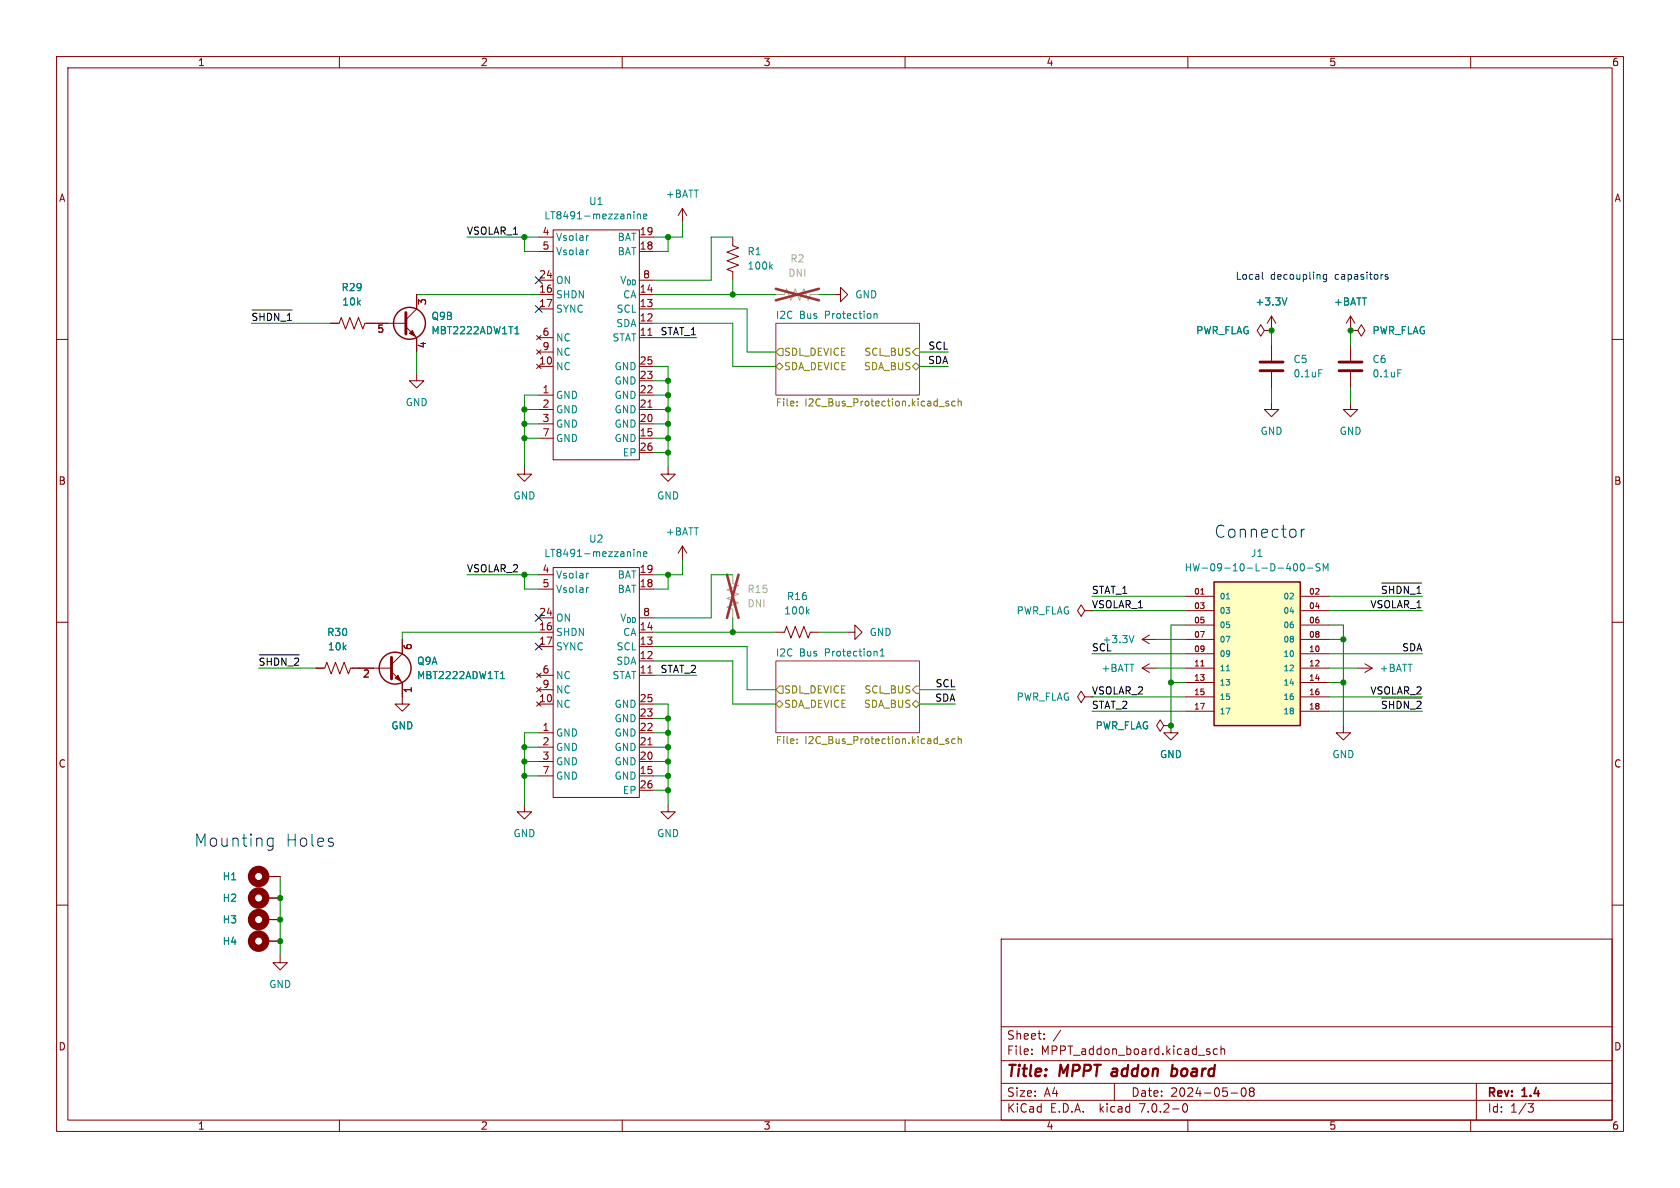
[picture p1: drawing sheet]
<svg xmlns="http://www.w3.org/2000/svg" width="297mm" height="210mm" viewBox="0 0 297 210" stroke-linecap="round" stroke-linejoin="round" font-family="sans-serif">
<g fill="none" stroke="#840000" stroke-width=".18">
<path d="M10 10h277v190h-277zM12 12h273v186h-273zM60 10v2M110 10v2M160 10v2M210 10v2M260 10v2M120.6 36.8v2.6M120.6 36.8l-.7 1.3M120.6 36.8l.8 1.3M10 60h2M58.4 57.2h1.5l.4-1.1 .8 2.1 .7-2.1 .8 2.1 .8-2.1 .7 2.1 .4-1h7.3"/>
<path d="M71.8 57.8l1.9 1.9v2.5M73.7 52.1v2.5l-1.9 1.9M94.9 59.3l.7 .8M95.2 59.7h2.6M95.2 54.6h2.6M95.2 52.1h2.6M95.2 44.5h2.6M95.2 41.9h2.6M95.2 49.5h2.6M95.6 59.3l-.7 .8M97.8 40.6h15.2v40.7h-15.2zM113 57.2h2.6"/>
<path d="M113 59.7h2.6M113 54.6h2.6M113 52.1h2.6M113 44.5h2.6M113 41.9h2.6M114.5 59.3h.8M129.5 41.9v1.5l1.1 .4-2.1 .8 2.1 .7-2.1 .8 2.1 .8-2.1 .7 1 .4v1.5M147.3 52.1h1.3v-1.3l1.3 1.3-1.3 1.2v-1.2M223.5 58.4l-.6-1-.7 1 .7 1 .6-1h1.3M224.8 58.4h.1M224.8 55.9l-.8 1.3M224.8 55.9v2.5"/>
<path d="M224.8 55.9l.8 1.3M238.8 58.4h1.2l.7-1 .6 1-.6 1-.7-1M238.8 58.4h.1M238.8 55.9l-.8 1.3M238.8 55.9v2.5M238.8 55.9l.7 1.3M285 60h2M73.7 66v1.3h1.2l-1.2 1.3-1.3-1.3h1.3M94.9 61.8l.7 .8M95.2 64.8h2.6M95.2 77.5h2.6M95.2 72.4h2.6"/>
<path d="M95.2 74.9h2.6M95.2 69.9h2.6M95.2 62.2h2.6M95.6 61.8l-.7 .8M113 64.8h2.6M113 77.5h2.6M113 72.4h2.6M113 74.9h2.6M113 69.9h2.6M113 67.3h2.6M114.5 72h.8M224.8 71.1v1.3h1.3l-1.3 1.3-1.3-1.3h1.3"/>
<path d="M224.8 61v2.8M224.8 65.8v2.8M238.8 71.1v1.3h1.2l-1.2 1.3-1.3-1.3h1.3M238.8 61v2.8M238.8 65.8v2.8M92.7 82.6v1.2h1.3l-1.3 1.3-1.3-1.3h1.3M113 80h2.6M118.1 82.6v1.2h1.3l-1.3 1.3-1.3-1.3h1.3M120.6 96.5l-.7 1.3M120.6 96.5v2.6M120.6 96.5l.8 1.3M10 110h2"/>
<path d="M55.9 118.1h1.5l.4-1 .7 2 .8-2 .8 2 .7-2 .8 2 .4-1h7.2M69.2 118.7l1.9 2v3.8h1.3l-1.3 1.2-1.3-1.2h1.3M71.1 113v2.6l-1.9 1.9M94.9 119l.7 .8M95.2 119.4h2.6M95.2 114.3h2.6M95.2 111.8h2.6M95.2 104.1h2.6M95.2 101.6h2.6M95.2 109.2h2.6M95.6 119l-.7 .8M97.8 100.3h15.2v40.7h-15.2z"/>
<path d="M113 119.4h2.6M113 116.8h2.6M113 114.3h2.6M113 111.8h2.6M113 104.1h2.6M113 101.6h2.6M114.5 119h.8M137.2 111.8h1.5l.4-1.1 .7 2.1 .8-2.1 .8 2.1 .7-2.1 .8 2.1 .4-1h1.5M149.9 111.8h1.2v-1.3l1.3 1.3-1.3 1.2v-1.2M191.8 108l-.7-1.1-.6 1.1 .6 1 .7-1h1.2M201.9 113l1.3 .8M201.9 113h2.6"/>
<path d="M201.9 118.1l1.3 .8M201.9 118.1h2.6M203.2 112.3l-1.3 .7M203.2 117.3l-1.3 .8M209.5 113h5.1M209.5 118.1h5.1M209.5 105.4h5.1M209.5 108h5.1M209.5 110.5h5.1M209.5 115.6h5.1M212.3 105h.6M212.3 117.7h.6"/>
<path d="M229.9 113h5M229.9 118.1h5M229.9 105.4h5M229.9 108h5M229.9 110.5h5M229.9 115.6h5M240 118.1h2.6M241.3 117.3l1.3 .8M242.6 118.1l-1.3 .8M285 110h2M94.9 121.5l.7 .8M95.2 124.5h2.6"/>
<path d="M95.2 137.2h2.6M95.2 132.1h2.6M95.2 134.6h2.6M95.2 129.5h2.6M95.2 121.9h2.6M95.6 121.5l-.7 .8M113 124.5h2.6M113 137.2h2.6M113 132.1h2.6M113 134.6h2.6M113 129.5h2.6M113 127h2.6"/>
<path d="M113 139.7h2.6M114.5 131.7h.8M191.8 123.2l-.7-1-.6 1 .6 1 .7-1h1.2M205.7 128.3l-.6-1-.6 1 .6 1 .6-1h1.3M207 128.3h.1M207 128.3v1.2h1.3l-1.3 1.3-1.3-1.3h1.3M209.5 120.7h5.1M209.5 123.2h5.1M209.5 125.7h5.1M229.9 120.7h5M229.9 123.2h5M229.9 125.7h5"/>
<path d="M237.5 128.3v1.2h1.3l-1.3 1.3-1.3-1.3h1.3M10 160h2M47 158.8h2.5M47 154.9h2.5M92.7 142.2v1.3h1.3l-1.3 1.3-1.3-1.3h1.3M118.1 142.2v1.3h1.3l-1.3 1.3-1.3-1.3h1.3M285 160h2M47 162.6h2.5M47 166.4h2.5M49.5 168.9v1.3h1.3l-1.3 1.3-1.2-1.3h1.2M177 166h108v32h-108zM60 198v2"/>
<path d="M110 198v2M160 198v2M177 194.5h108M177 191.5h108M177 187.5h108M177 181.5h108M182.4 186.3v.1M182.4 185.5v.1M184.6 183.6v.1M184.6 182.8v.1M197 191.5v3M209.2 195.2l.2-.1a.81 .81 0 0 1 .6 .6 .81 .81 0 0 1-.3 .8l-.1 .1a.81 .81 0 0 1-.4-1.4z"/>
<path d="M210 198v2M213.7 185.9l.2 .2-.2 .3M213.7 185.4l.2 .1M215.2 185.5l-.4-.1-.3 .3v.4l.1 .2h.6M215.9 185.5l.2-.1 .3 .1 .1 .9M215.9 184.9v1.5M217.6 193.2h1.2M219.6 192.4l.2-.1a.81 .81 0 0 1 .6 .6 .81 .81 0 0 1-.3 .8l-.2 .1a.81 .81 0 0 1-.6-.6 .81 .81 0 0 1 .3-.8zM221.1 192.9l-.2-.2 .2-.4h.3l.3 .3-.3 .3M221.1 192.9l-.2 .3v.5l.2 .1h.3l.3-.3-.1-.4-.2-.2M221.1 192.9h.3M260 198v2"/>
<path d="M261 191.5v6.5M270.1 195.1h1l-.5 .6 .4 .1 .1 .5-.3 .3h-.4"/>
</g>
<path d="M207.1 190.1l.5 .1M207.3 188.2l-.3 2M207.8 188.9l-.6 .1" fill="none" stroke="#840000" stroke-width=".4"/>
<g fill="#fff" stroke="#fff" stroke-width=".18">
<path d="M137.2 57.2h25.4v12.7h-25.4z"/>
<path d="M137.2 116.8h25.4v12.7h-25.4z"/>
</g>
<path d="M137.2 57.2h25.4v12.7h-25.4zM137.2 116.8h25.4v12.7h-25.4z" fill="none" stroke="#840084" stroke-width=".18"/>
<g fill="none" stroke="#848400" stroke-width=".18">
<path d="M137.2 64.8l.6-.7 .6 .7-.6 .6zM137.2 62.2l.6-.6h.6v1.3h-.6zM140.9 71.6v.2M140.9 71v.1M161.3 64.8l.6-.7 .7 .7-.7 .6zM161.9 61.6h.7v1.3h-.7l-.6-.7zM166 71.9h1M167.7 71l-.3-.1-.2 .2 .1 .2 .4 .1v.3h-.5M168.8 71l-.3-.1-.3 .3 .2 .5h.4M169.4 71l.2-.1 .3 .1v.8M169.4 70.5v1.3M137.2 124.5l.6-.7 .6 .7-.6 .6z"/>
<path d="M137.8 121.3h.6v1.3h-.6l-.6-.7zM140.9 131.3v.2M140.9 130.7v.1M161.3 124.5l.6-.7 .7 .7-.7 .6zM161.9 121.3h.7v1.3h-.7l-.6-.7zM166 131.6h1M167.7 130.7l-.3-.1-.2 .2 .1 .2 .4 .1v.3h-.5M168.8 130.7l-.3-.1-.3 .3 .2 .5h.4M169.4 130.2v1.3M169.4 130.7l.2-.1 .3 .1v.8"/>
</g>
<g fill="none" stroke="#008484" stroke-width=".18">
<path d="M112.1 37.4v.1M112.1 37.8v.9M112.7 37.8v.9M112.7 38l.1-.2 .4 .1v.8M113.8 38.3l.6-.2-.1-.2-.4-.1-.1 .2v.6h.5M91 59h.8M91.3 57.9l.1-.2v1.3M103.9 44.2h.1M103.9 41.7h.1M136.2 47.1l.4 .5M136.6 46.7l-.5 .5M154.5 55.4v.9"/>
<path d="M154.5 55.6l.2-.2 .3 .1 .1 .8M227.5 52.7l-.4 1.2M233.1 65.4h.7M247.1 65.4h.6M112.1 97.1v.1M112.1 97.5v.9M112.7 97.5v.9M112.7 97.7l.1-.2 .4 .1v.8M113.8 98l.6-.2-.1-.2-.4-.1-.1 .2v.6h.5M228.8 99.8l.2-.2a.68 .68 0 0 1 .4 .7 .68 .68 0 0 1-.4 .6l-.2-.1-.1-.4zM230 99.8l.2-.2a.68 .68 0 0 1 .4 .7 .68 .68 0 0 1-.4 .6l-.2-.1-.1-.4zM233.4 99.7l-.5-.1-.2 .2v.3l.6 .3 .1 .3-.3 .2h-.4"/>
<path d="M88.5 120h.7M88.7 118.9l.2-.2v1.3M103.9 103.9h.1M103.9 101.3h.1M142.7 108.1l.4 .4M143.1 107.7l-.5 .5M155.6 116h.7M155.6 115.1l.4-.4v1.3M200.5 112.3l-.5 1.3M227.5 100.5h.7M231.1 100.4h1M233.9 100.9v-1.3l.4 1 .5-1v1.3"/>
</g>
<path d="M71.8 55.2v3.9M222.8 65.5h4M222.8 64h4M236.7 65.5h4.1M236.7 64h4.1M69.2 116.2v3.8" fill="none" stroke="#840000" stroke-width=".51"/>
<path d="M214.6 102.9h15.3v25.4h-15.3z" fill="#ffffc2" stroke="#ffffc2" stroke-width=".18"/>
<g fill="none" stroke="#840000" stroke-width=".25">
<path d="M214.6 102.9h15.3v25.4h-15.3z"/>
<circle cx="72.4" cy="57.1" r="2.82"/>
<circle cx="69.8" cy="118.1" r="2.82"/>
</g>
<path d="M137.2 52.1h1.5l.4-1 .7 2 .8-2 .8 2 .7-2 .8 2 .4-1h1.5M129.5 101.6v1.5l1.1 .4-2.1 .8 2.1 .7-2.1 .8 2.1 .8-2.1 .7 1 .4v1.5" fill="none" stroke="#a1a1a1" stroke-width=".18"/>
<path d="M137.2 51.1l7.6 2M144.8 51.1l-7.6 2M128.5 101.6l2.1 7.6M130.6 101.6l-2.1 7.6" fill="none" stroke="#9d3333" stroke-width=".46"/>
<g fill="none" stroke="#840000" stroke-width="1.3">
<circle cx="45.7" cy="154.9" r="1.27"/>
<circle cx="45.7" cy="158.7" r="1.27"/>
<circle cx="45.7" cy="162.6" r="1.27"/>
<circle cx="45.7" cy="166.4" r="1.27"/>
</g>
<g fill="#840000" stroke="#840000" stroke-width=".18">
<path d="M69.8 119.9l.6-.5 .5 1z"/>
<path d="M72.4 58.9l.5-.5 .5 1z"/>
</g>
<path d="M44.6 54.8h7M45.8 115.8h7.1M244.3 103.1h7M244.3 123.4h7" fill="none" stroke="#000" stroke-width=".18"/>
<path d="M223.2 49.2l.1 .2M234.5 48.5v1.1l-.2 .2-.3-.1M234.5 48.6l-.3-.1-.3 .3 .1 .5h.5M245.4 48.6l-.4-.1-.1 .2v.2l.5 .1v.3h-.5M230.1 93.5v1.5M230.7 93.5a.55 .55 0 0 0-.6 .5M47.4 149.5l.3 .1 .6-.1M47.4 148.3l.3-.1 .6 .1M48.3 148.2v1.7a.59 .59 0 0 1-1 .3" fill="none" stroke="#0000c2" stroke-width=".18"/>
<g fill="none" stroke="#008400" stroke-width=".18">
<path d="M120.6 39.4v2.5h-5M44.4 57.2h14M73.7 52.1h21.5M82.5 41.9h12.7M92.7 41.9v2.6h2.5M115.6 57.2h13.9v7.6h7.7M115.6 52.1h21.6M115.6 54.6h16.5v7.6h5.1M115.6 59.7h7.6M118.1 41.9v2.6h-2.5M129.5 49.5v2.6M129.5 41.9h-3.8v7.6h-10.1"/>
<path d="M144.8 52.1h2.5M224.8 58.4v2.6M238.8 58.4v2.6M73.7 62.2v3.8M92.7 74.9h2.5M92.7 72.4h2.5M92.7 77.5h2.5M95.2 69.9h-2.5v12.7M115.6 64.8h2.5v17.8M115.6 69.9h2.5M115.6 74.9h2.5M115.6 72.4h2.5"/>
<path d="M115.6 77.5h2.5M115.6 67.3h2.5M162.6 64.8h5M162.6 62.2h5M224.8 68.6v2.5M238.8 68.6v2.5M115.6 80h2.5M120.6 99.1v2.5h-5M45.7 118.1h10.2M82.5 101.6h12.7M92.7 101.6v2.5h2.5M95.2 111.8h-24.1v1.2"/>
<path d="M115.6 116.8h13.9v7.7h7.7M115.6 111.8h21.6M115.6 114.3h16.5v7.6h5.1M115.6 119.4h7.6M118.1 101.6v2.5h-2.5M129.5 109.2v2.6M129.5 101.6h-3.8v7.6h-10.1M144.8 111.8h5.1M193 108h16.5M193 105.4h16.5M193 115.6h16.5M204.5 113h5"/>
<path d="M204.5 118.1h5M209.5 110.5h-2.5v17.8M234.9 110.5h2.6v17.8M234.9 108h16.6M234.9 113h2.6M234.9 105.4h16.6M234.9 118.1h5.1M234.9 115.6h16.6M92.7 134.6h2.5M92.7 132.1h2.5M92.7 137.2h2.5M95.2 129.5h-2.5v12.7"/>
<path d="M115.6 124.5h2.5v17.7M115.6 134.6h2.5M115.6 132.1h2.5M115.6 137.2h2.5M115.6 139.7h2.5M115.6 129.5h2.5M115.6 127h2.5M162.6 124.5h6.3M162.6 121.9h6.3M193 123.2h16.5M193 125.7h16.5M207 120.7h2.5"/>
<path d="M234.9 123.2h16.6M234.9 120.7h2.6M234.9 125.7h16.6M49.5 154.9v14"/>
</g>
<path d="M94.6 54l1.3 1.2M94.6 48.9l1.3 1.2M95.9 54l-1.3 1.2M95.9 48.9l-1.3 1.2M94.6 108.6l1.3 1.2M94.6 113.7l1.3 1.2M95.9 108.6l-1.3 1.2M95.9 113.7l-1.3 1.2" fill="none" stroke="#000084" stroke-width=".18"/>
<g fill="#008400" stroke="#008400" stroke-width=".18">
<circle cx="118.1" cy="74.9" r=".46"/>
<circle cx="118.1" cy="80" r=".46"/>
<circle cx="118.1" cy="77.5" r=".46"/>
<circle cx="129.5" cy="111.8" r=".46"/>
<circle cx="118.1" cy="69.9" r=".46"/>
<circle cx="118.1" cy="67.3" r=".46"/>
<circle cx="118.1" cy="129.5" r=".46"/>
<circle cx="118.1" cy="139.7" r=".46"/>
<circle cx="118.1" cy="137.2" r=".46"/>
<circle cx="118.1" cy="134.6" r=".46"/>
<circle cx="118.1" cy="132.1" r=".46"/>
<circle cx="92.7" cy="101.6" r=".46"/>
<circle cx="224.8" cy="58.4" r=".46"/>
<circle cx="237.5" cy="113" r=".46"/>
<circle cx="238.8" cy="58.4" r=".46"/>
<circle cx="118.1" cy="41.9" r=".46"/>
<circle cx="92.7" cy="72.4" r=".46"/>
<circle cx="118.1" cy="101.6" r=".46"/>
<circle cx="92.7" cy="77.5" r=".46"/>
<circle cx="92.7" cy="74.9" r=".46"/>
<circle cx="92.7" cy="41.9" r=".46"/>
<circle cx="118.1" cy="72.4" r=".46"/>
<circle cx="129.5" cy="52.1" r=".46"/>
<circle cx="207" cy="120.7" r=".46"/>
<circle cx="207" cy="128.3" r=".46"/>
<circle cx="118.1" cy="127" r=".46"/>
<circle cx="92.7" cy="137.2" r=".46"/>
<circle cx="92.7" cy="132.1" r=".46"/>
<circle cx="92.7" cy="134.6" r=".46"/>
<circle cx="49.5" cy="158.8" r=".46"/>
<circle cx="49.5" cy="162.6" r=".46"/>
<circle cx="49.5" cy="166.4" r=".46"/>
<circle cx="237.5" cy="120.7" r=".46"/>
</g>
<g font-size="3" fill="#0000c2">
<text x="214.6" y="95.3">Connector</text>
<text x="34.3" y="149.9">Mounting</text>
<text x="50.4" y="149.9">Holes</text>
</g>
<g font-size="2.8" fill="#840000">
<text x="178" y="190.8">Title:</text>
<text x="187.4" y="190.8">MPPT addon</text>
<text x="208.4" y="190.8">board</text>
</g>
<g font-size="2.1" fill="#840000">
<text x="178" y="183.9">Sheet:</text>
<text x="186.2" y="183.9">/</text>
<text x="178" y="186.6">File:</text>
<text x="184" y="186.6">MPPT_addon_board.kicad_sch</text>
<text x="178" y="196.8">KiCad</text>
<text x="178" y="194">Size:</text>
<text x="184.6" y="194">A4</text>
<text x="185.7" y="196.8">E.D.A.</text>
<text x="194.4" y="196.8">kicad</text>
<text x="200" y="194">Date:</text>
<text x="201.5" y="196.8">7.0.2-0</text>
<text x="206.9" y="194">2024-05-08</text>
<text x="263" y="194.2">Rev:</text>
<text x="263" y="196.8">Id:</text>
<text x="267" y="196.8">1/3</text>
<text x="269.2" y="194.2">1.4</text>
</g>
<g font-size="1.8" fill="#840000">
<text x="35" y="11.8">1</text>
<text x="85" y="11.8">2</text>
<text x="135" y="11.8">3</text>
<text x="185" y="11.8">4</text>
<text x="235" y="11.8">5</text>
<text x="285" y="11.8">6</text>
<text x="10.4" y="35.8">A</text>
<text x="285.4" y="35.8">A</text>
<text x="95.9" y="41.7">4</text>
<text x="113" y="41.7">19</text>
<text x="95.9" y="44.2">5</text>
<text x="113" y="44.2">18</text>
<text x="95.2" y="51.8">16</text>
<text x="95.2" y="49.3">24</text>
<text x="113" y="51.8">14</text>
<text x="113.6" y="49.3">8</text>
<text x="66.6" y="59.1">5</text>
<text x="75.6" y="54" transform="rotate(-90 75.6 54)">3</text>
<text x="95.2" y="54.4">17</text>
<text x="95.9" y="59.4">6</text>
<text x="113" y="59.4">11</text>
<text x="113" y="56.9">12</text>
<text x="113" y="54.4">13</text>
<text x="75.6" y="61.6" transform="rotate(-90 75.6 61.6)">4</text>
<text x="95.2" y="64.5">10</text>
<text x="95.9" y="62">9</text>
<text x="113" y="64.5">25</text>
<text x="95.9" y="69.6">1</text>
<text x="113" y="69.6">22</text>
<text x="113" y="67.1">23</text>
<text x="95.9" y="72.1">2</text>
<text x="95.9" y="74.7">3</text>
<text x="95.9" y="77.2">7</text>
<text x="113" y="77.2">15</text>
<text x="113" y="74.7">20</text>
<text x="113" y="72.1">21</text>
<text x="113" y="79.8">26</text>
<text x="10.3" y="85.8">B</text>
<text x="285.3" y="85.8">B</text>
<text x="95.9" y="101.3">4</text>
<text x="113" y="101.3">19</text>
<text x="95.9" y="103.9">5</text>
<text x="113" y="103.9">18</text>
<text x="95.2" y="111.5">16</text>
<text x="95.2" y="109">24</text>
<text x="113" y="111.5">14</text>
<text x="113.6" y="109">8</text>
<text x="73" y="115" transform="rotate(-90 73 115)">6</text>
<text x="95.2" y="114">17</text>
<text x="95.9" y="119.1">6</text>
<text x="113" y="119.1">11</text>
<text x="113" y="116.6">12</text>
<text x="113" y="114">13</text>
<text x="64.1" y="120">2</text>
<text x="73" y="122.6" transform="rotate(-90 73 122.6)">1</text>
<text x="95.2" y="124.2">10</text>
<text x="95.9" y="121.7">9</text>
<text x="113" y="124.2">25</text>
<text x="95.9" y="131.8">2</text>
<text x="95.9" y="129.3">1</text>
<text x="113" y="131.8">21</text>
<text x="113" y="129.3">22</text>
<text x="113" y="126.7">23</text>
<text x="10.3" y="135.8">C</text>
<text x="95.9" y="134.4">3</text>
<text x="95.9" y="136.9">7</text>
<text x="113" y="136.9">15</text>
<text x="113" y="134.4">20</text>
<text x="285.3" y="135.8">C</text>
<text x="113" y="139.4">26</text>
<text x="10.3" y="185.8">D</text>
<text x="285.3" y="185.8">D</text>
<text x="35" y="199.8">1</text>
<text x="85" y="199.8">2</text>
<text x="135" y="199.8">3</text>
<text x="185" y="199.8">4</text>
<text x="235" y="199.8">5</text>
<text x="285" y="199.8">6</text>
</g>
<g font-size="1.8" fill="#008484">
<text x="117.7" y="35.1">+BATT</text>
<text x="96.2" y="38.9">LT8491-mezzanine</text>
<text x="104.1" y="36.4">U1</text>
<text x="98.3" y="45.3">Vsolar</text>
<text x="98.3" y="42.7">Vsolar</text>
<text x="109.1" y="45.3">BAT</text>
<text x="109.1" y="42.7">BAT</text>
<text x="132.1" y="45.3">R1</text>
<text x="132.1" y="47.8">100k</text>
<text x="60.3" y="51.6">R29</text>
<text x="98.3" y="52.9">SHDN</text>
<text x="98.3" y="50.4">ON</text>
<text x="109.5" y="50.4">V_{DD}</text>
<text x="110" y="52.9">CA</text>
<text x="151.1" y="52.9">GND</text>
<text x="60.4" y="54.2">10k</text>
<text x="76.2" y="56.7">Q9B</text>
<text x="76.2" y="59.2">MBT2222ADW1T1</text>
<text x="98.3" y="55.4">SYNC</text>
<text x="108.8" y="58">SDA</text>
<text x="108.9" y="55.4">SCL</text>
<text x="137.2" y="56.4">I2C</text>
<text x="141.3" y="56.4">Bus</text>
<text x="145.9" y="56.4">Protection</text>
<text x="211.4" y="59.2">PWR_FLAG</text>
<text x="221.9" y="54.2">+3.3V</text>
<text x="235.8" y="54.2">+BATT</text>
<text x="242.6" y="59.2">PWR_FLAG</text>
<text x="98.3" y="65.6">NC</text>
<text x="98.3" y="60.5">NC</text>
<text x="98.3" y="63.1">NC</text>
<text x="108.2" y="60.5">STAT</text>
<text x="108.5" y="65.6">GND</text>
<text x="228.6" y="64.3">C5</text>
<text x="242.6" y="64.3">C6</text>
<text x="71.7" y="71.9">GND</text>
<text x="98.3" y="70.7">GND</text>
<text x="108.5" y="70.7">GND</text>
<text x="108.5" y="68.1">GND</text>
<text x="228.6" y="66.9">0.1uF</text>
<text x="242.6" y="66.9">0.1uF</text>
<text x="98.3" y="73.2">GND</text>
<text x="98.3" y="75.8">GND</text>
<text x="108.5" y="75.8">GND</text>
<text x="108.5" y="73.2">GND</text>
<text x="222.8" y="77">GND</text>
<text x="236.8" y="77">GND</text>
<text x="98.3" y="78.3">GND</text>
<text x="108.5" y="78.3">GND</text>
<text x="110" y="80.8">EP</text>
<text x="90.7" y="88.5">GND</text>
<text x="116.1" y="88.5">GND</text>
<text x="117.7" y="94.8">+BATT</text>
<text x="96.2" y="98.6">LT8491-mezzanine</text>
<text x="104.1" y="96.1">U2</text>
<text x="209.4" y="101.2">HW-09-10-L-D-400-SM</text>
<text x="221.1" y="98.6">J1</text>
<text x="98.3" y="105">Vsolar</text>
<text x="98.3" y="102.4">Vsolar</text>
<text x="109.1" y="105">BAT</text>
<text x="109.1" y="102.4">BAT</text>
<text x="139.1" y="106.2">R16</text>
<text x="57.8" y="112.6">R30</text>
<text x="98.3" y="112.6">SHDN</text>
<text x="98.3" y="110">ON</text>
<text x="109.5" y="110">V_{DD}</text>
<text x="110" y="112.6">CA</text>
<text x="138.6" y="108.8">100k</text>
<text x="153.7" y="112.6">GND</text>
<text x="179.7" y="108.8">PWR_FLAG</text>
<text x="194.8" y="113.9">+3.3V</text>
<text x="57.9" y="115.1">10k</text>
<text x="73.7" y="117.7">Q9A</text>
<text x="98.3" y="115.1">SYNC</text>
<text x="108.8" y="117.7">SDA</text>
<text x="108.9" y="115.1">SCL</text>
<text x="137.2" y="116.1">I2C</text>
<text x="141.3" y="116.1">Bus</text>
<text x="145.9" y="116.1">Protection1</text>
<text x="194.7" y="118.9">+BATT</text>
<text x="243.8" y="118.9">+BATT</text>
<text x="73.7" y="120.2">MBT2222ADW1T1</text>
<text x="98.3" y="125.3">NC</text>
<text x="98.3" y="120.2">NC</text>
<text x="98.3" y="122.7">NC</text>
<text x="108.2" y="120.2">STAT</text>
<text x="108.5" y="125.3">GND</text>
<text x="179.7" y="124">PWR_FLAG</text>
<text x="69.1" y="129.1">GND</text>
<text x="98.3" y="130.4">GND</text>
<text x="108.5" y="130.4">GND</text>
<text x="108.5" y="127.8">GND</text>
<text x="193.6" y="129.1">PWR_FLAG</text>
<text x="98.3" y="132.9">GND</text>
<text x="98.3" y="135.4">GND</text>
<text x="98.3" y="138">GND</text>
<text x="108.5" y="138">GND</text>
<text x="108.5" y="135.4">GND</text>
<text x="108.5" y="132.9">GND</text>
<text x="205" y="134.2">GND</text>
<text x="235.5" y="134.2">GND</text>
<text x="110" y="140.5">EP</text>
<text x="90.7" y="148.1">GND</text>
<text x="116.1" y="148.1">GND</text>
<text x="39.3" y="155.8">H1</text>
<text x="39.3" y="159.6">H2</text>
<text x="39.3" y="163.4">H3</text>
<text x="39.3" y="167.2">H4</text>
<text x="47.5" y="174.8">GND</text>
</g>
<g font-size="1.8">
<text x="82.5" y="41.6">VSOLAR_1</text>
<text x="44.4" y="56.8">~{SHDN_1}</text>
<text x="116.7" y="59.3">STAT_1</text>
<text x="163.9" y="64.4">SDA</text>
<text x="164" y="61.9">SCL</text>
<text x="82.5" y="101.3">VSOLAR_2</text>
<text x="193" y="105.1">STAT_1</text>
<text x="193" y="107.6">VSOLAR_1</text>
<text x="242.1" y="107.6">VSOLAR_1</text>
<text x="244" y="105.1">~{SHDN_1}</text>
<text x="45.7" y="117.8">~{SHDN_2}</text>
<text x="116.7" y="119">STAT_2</text>
<text x="193" y="115.2">SCL</text>
<text x="247.8" y="115.2">SDA</text>
<text x="165.2" y="124.1">SDA</text>
<text x="165.3" y="121.6">SCL</text>
<text x="193" y="125.4">STAT_2</text>
<text x="193" y="122.8">VSOLAR_2</text>
<text x="242.1" y="122.8">VSOLAR_2</text>
<text x="244" y="125.4">~{SHDN_2}</text>
</g>
<g font-size="1.8" fill="#a1a1a1">
<text x="139.7" y="46.5">R2</text>
<text x="139.3" y="49.1">DNI</text>
<text x="132.1" y="105">R15</text>
<text x="132.1" y="107.5">DNI</text>
</g>
<g font-size="1.8" fill="#0000c2">
<text x="218.4" y="49.5">Local</text>
<text x="224.6" y="49.5">decoupling</text>
<text x="236.1" y="49.5">capasitors</text>
</g>
<g font-size="1.8" fill="#848400">
<text x="138.6" y="65.6">SDA_DEVICE</text>
<text x="138.6" y="63.1">SDL_DEVICE</text>
<text x="152.6" y="65.6">SDA_BUS</text>
<text x="152.7" y="63.1">SCL_BUS</text>
<text x="137.2" y="72.1">File:</text>
<text x="142.3" y="72.1">I2C_Bus_Protection.kicad_sch</text>
<text x="138.6" y="125.3">SDA_DEVICE</text>
<text x="138.6" y="122.7">SDL_DEVICE</text>
<text x="152.6" y="125.3">SDA_BUS</text>
<text x="152.7" y="122.7">SCL_BUS</text>
<text x="137.2" y="131.8">File:</text>
<text x="142.3" y="131.8">I2C_Bus_Protection.kicad_sch</text>
</g>
<g font-size="1.4" fill="#840000">
<text x="211" y="105.2">01</text>
<text x="211" y="107.7">03</text>
<text x="231.4" y="105.2">02</text>
<text x="231.4" y="107.7">04</text>
<text x="211" y="110.2">05</text>
<text x="211" y="112.8">07</text>
<text x="231.4" y="110.2">06</text>
<text x="231.4" y="112.8">08</text>
<text x="211" y="115.3">09</text>
<text x="211" y="117.9">11</text>
<text x="231.4" y="115.3">10</text>
<text x="231.4" y="117.9">12</text>
<text x="211" y="120.4">13</text>
<text x="211" y="122.9">15</text>
<text x="211" y="125.5">17</text>
<text x="231.4" y="120.4">14</text>
<text x="231.4" y="122.9">16</text>
<text x="231.4" y="125.5">18</text>
</g>
<g font-size="1.4" fill="#008484">
<text x="215.6" y="106.1">01</text>
<text x="226.7" y="106.1">02</text>
<text x="215.6" y="108.6">03</text>
<text x="215.6" y="111.2">05</text>
<text x="215.6" y="113.7">07</text>
<text x="226.7" y="108.6">04</text>
<text x="226.7" y="111.2">06</text>
<text x="226.7" y="113.7">08</text>
<text x="215.6" y="116.3">09</text>
<text x="215.6" y="118.8">11</text>
<text x="226.7" y="116.3">10</text>
<text x="226.7" y="118.8">12</text>
<text x="215.6" y="121.3">13</text>
<text x="215.6" y="123.9">15</text>
<text x="226.7" y="121.3">14</text>
<text x="226.7" y="123.9">16</text>
<text x="215.6" y="126.4">17</text>
<text x="226.7" y="126.4">18</text>
</g>
</svg>
